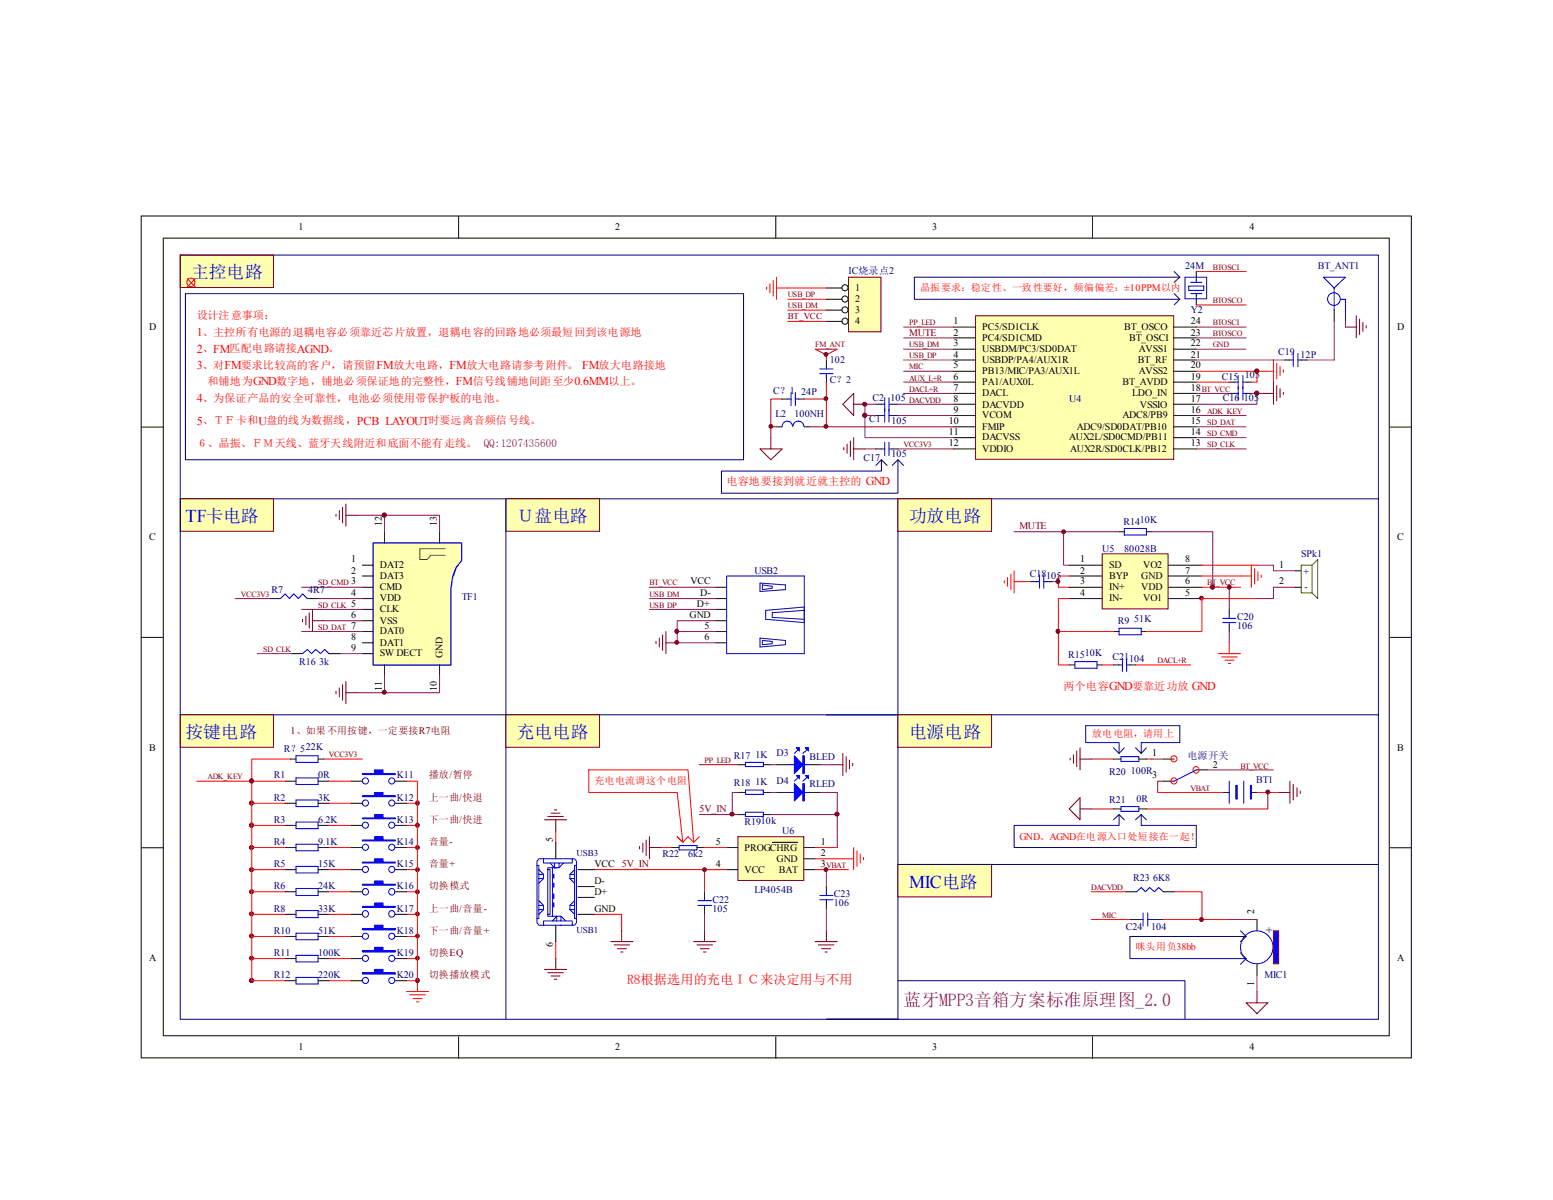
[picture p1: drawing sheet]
<svg xmlns="http://www.w3.org/2000/svg" width="279mm" height="216mm" viewBox="0 0 279 216" stroke-linecap="round" stroke-linejoin="round" font-family="sans-serif">
<g fill="none" stroke="#000" stroke-width=".18">
<path d="M25.4 38.9h228.5v151.4h-228.5zM82.5 38.9v4M139.6 38.9v4M196.6 38.9v4M29.4 42.8h220.5v143.6h-220.5zM25.4 76.8h4M250.1 76.8h3.9M25.4 114.7h4M250.1 114.7h3.9M132.8 137.6h1.3M137.3 137.6h1.4M25.4 152.5h4"/>
<path d="M132.8 142.6h1.3M137.3 142.6h1.4M250.1 152.5h3.9M82.5 186.5v4M139.6 186.5v4M196.6 186.5v4"/>
</g>
<path d="M32.4 45.9h215.6v43.8h-215.6z" fill="none" stroke="#11037f" stroke-width=".18"/>
<path d="M32.4 128.6h129.1v54.8h-129.1z" fill="none" stroke="#000080" stroke-width=".18"/>
<path d="M134.1 137.2h3.2v.7h-3.2zM134.1 142.2h3.2v.7h-3.2z" fill="none" stroke="#00f" stroke-width=".18"/>
<path d="M132.8 150.6h11.8v7.8h-11.8z" fill="#ffffb0"/>
<g fill="none" stroke="#800000" stroke-width=".18">
<path d="M115.1 152.3v.4M115.7 151.7v1.6M116.2 151.1v2.8M116.8 150.5v4M116.8 152.5h2.1M132.8 150.5h11.8v7.9h-11.8zM194.3 143.5v4l-1.9-2zM194.3 145.5h2M230.1 142.6h2M232.1 140.5v4M232.7 141.1v2.8M233.3 141.7v1.6"/>
<path d="M233.9 142.3v.4M124.8 169.4h4M125.4 170h2.8M126 170.7h1.6M126.6 171.3h.4M126.7 167.5v1.9"/>
</g>
<g fill="none" stroke="#000" stroke-width=".18">
<path d="M120.8 152.5h1.4M125.4 152.5h1.3M130.7 152.5h2.1M130.7 156.5h2.1M132.8 146.6h1.3M137.3 146.6h1.4M138.9 151.6h4.6M144.7 152.5h1.9M144.7 154.5h1.9M144.7 156.5h1.9M200.3 145.5h1.4M204.9 145.5h1.3"/>
<path d="M126.7 160.4v1.1M126.7 163.5v1"/>
</g>
<path d="M122.2 152.1h3.2v.8h-3.2zM134.1 146.1h3.2v.8h-3.2zM201.7 145.1h3.2v.9h-3.2zM125.6 162.9h2.4M125.6 162.1h2.4M126.7 161.5v.6M126.7 162.9v.6" fill="none" stroke="#00f" stroke-width=".18"/>
<path d="M126.7 152.5h4M130.7 156.5h-4v3.9M146.6 152.5h4M146.6 154.5h7M146.6 156.5h6.1M153.6 152.5v4M154.2 153.1v2.8M154.8 153.7v1.6M155.4 154.3v.4" fill="none" stroke="#f00" stroke-width=".18"/>
<path d="M148.7 128.6h99.3v54.8h-99.3h12.8" fill="none" stroke="#000080" stroke-width=".18"/>
<path d="M152.7 50h5.8v9.7h-5.8z" fill="#ffffb0"/>
<path d="M152.7 49.9h5.8v9.8h-5.8zM146.6 169.4h4M147.2 170h2.8M147.8 170.7h1.6M148.4 171.3h.4M148.7 167.5v1.9M226.1 178.4v2M224.2 180.4h3.9l-2 2z" fill="none" stroke="#800000" stroke-width=".18"/>
<g fill="none" stroke="#000" stroke-width=".18">
<path d="M148.7 51.8h2.8M148.7 53.8h2.8M148.7 55.8h2.8M148.7 57.8h2.8M139.7 137.6h2M145.6 137.6h2.1M139.7 142.6h2M145.6 142.6h2.1M148.7 159.5v.9M148.7 162.5v1M202.5 160.4h2M203.3 165.4h2"/>
<path d="M207.3 165.4h2M209.3 160.4h1.9"/>
<circle cx="152" cy="53.8" r=".55"/>
<circle cx="152" cy="51.8" r=".55"/>
<circle cx="152" cy="55.8" r=".55"/>
<circle cx="152" cy="57.8" r=".55"/>
</g>
<path d="M137.9 51.6v.5M138.5 51.1v1.6M139.1 50.5v2.8M139.7 51.8h9M139.7 49.9v3.9M141.7 53.8h7M141.7 55.8h7M141.7 57.8h7M196.3 165.4h7M196.3 160.4h6.2M209.3 165.4h11.8" fill="none" stroke="#f00" stroke-width=".18"/>
<g fill="none" stroke="#00f" stroke-width=".18">
<path d="M141.7 137.6h3.9M143.7 134.8l-.8 .8M143.7 139.8l-.8 .7M145.3 134.8l-.9 .8M145.3 139.8l-.9 .7M141.7 142.6h3.9M147.5 161.9h2.4M147.5 161.1h2.4M148.7 160.4v.7M148.7 161.9v.6M204.5 160.4l.8-.7 .8 .7 .7-.7 .9 .7 .7-.7 .9 .7M205.3 165.4h.4"/>
<path d="M205.7 164.3v2.3M206.5 164.3v2.3M206.5 165.4h.8"/>
</g>
<path d="M138.7 137.6h1M138.7 142.6h1M147.7 142.6h2.9M148.7 156.5v3M126.7 164.5v3M148.7 163.5v4" fill="none" stroke="#800080" stroke-width=".18"/>
<g fill="#00f" stroke="#00f" stroke-width=".18">
<path d="M142.9 136l1.5 1.6-1.5 1.6z"/>
<path d="M144.9 134.5h.6v.6z"/>
<path d="M143.3 134.5h.5v.6z"/>
<path d="M142.9 141l1.5 1.6-1.5 1.5z"/>
<path d="M144.9 139.5h.6v.6z"/>
<path d="M143.3 139.5h.5v.6z"/>
<path d="M144.4 136h.3v3.2h-.3z" fill-rule="evenodd"/>
<path d="M144.4 141h.3v3.1h-.3z" fill-rule="evenodd"/>
</g>
<path d="M125.8 137.6h7" fill="none" stroke="#bf0000" stroke-width=".18"/>
<path d="M175.6 56.9h35.6v25.7h-35.6z" fill="#ffffb0"/>
<g fill="none" stroke="#800000" stroke-width=".18">
<path d="M175.5 56.8h35.7v25.8h-35.7zM152.4 79.9v1.6M153 79.3v2.8M153.6 70.8v4l-2-2.1zM153.6 78.7v4M153.6 72.7h2M227.2 70.8h1.9M229.1 68.7v4M229.7 69.3v2.8M230.3 69.9v1.6M230.9 70.6v.4M151.8 80.5v.4"/>
<path d="M153.6 80.8h2M149.6 137.6h2M151.6 135.6v3.9M152.2 136.1v2.8M152.8 136.7v1.6M153.4 137.3v.5"/>
</g>
<g fill="none" stroke="#000" stroke-width=".18">
<path d="M171.5 58.8h4M211.2 58.8h4M157.6 72.7h1M157.6 74.8h1M160.5 72.7h1M160.5 74.8h1M171.5 60.8h4M171.5 62.8h4M171.5 64.8h4M171.5 66.8h4M171.5 68.7h4M171.5 70.8h4"/>
<path d="M171.5 72.7h4M171.5 74.8h4M171.5 76.8h4M171.5 78.7h4M211.2 60.8h4M211.2 62.8h4M211.2 64.8h4M211.2 66.8h4M211.2 68.7h4M211.2 70.8h4M211.2 72.7h4M211.2 74.8h4"/>
<path d="M211.2 76.8h4M211.2 78.7h4M221.1 68.7h1.1M221.1 70.8h1.1M224.2 68.7h.9M224.2 70.8h.9M231.1 64.8h1M234.1 64.8h1M157.6 80.8h1M160.5 80.8h1M171.5 80.8h4M211.2 80.8h4"/>
</g>
<g fill="none" stroke="#00f" stroke-width=".18">
<path d="M158.6 72.7h.6M158.6 74.8h.6M159.2 71.5v4.4M159.2 79.6v2.4M159.9 72.7h.6M159.9 71.5v4.4M159.9 79.6v2.4M159.9 74.8h.6M222.2 68.7h.6M222.2 70.8h.6M222.8 67.6v4.4M223.6 68.7h.6"/>
<path d="M223.6 67.6v4.4M223.6 70.8h.6M232.1 64.8h.6M232.7 63.6v2.4M233.5 64.8h.6M233.5 63.6v2.4M158.6 80.8h.6M159.9 80.8h.6"/>
</g>
<path d="M227.2 66.8h1.9M229.1 64.8v3.9M229.7 65.4v2.8M230.3 66v1.6M230.9 66.5v.5" fill="none" stroke="#f00" stroke-width=".18"/>
<path d="M215.2 76.8h9M147.7 137.6h1.9" fill="none" stroke="#800080" stroke-width=".18"/>
<path d="M198.4 99.7h11.7v9.9h-11.7z" fill="#ffffb0"/>
<g fill="none" stroke="#800000" stroke-width=".18">
<path d="M242.1 58.8h1.9M244 56.8v4M244.6 57.4v2.8M245.2 58v1.6M245.8 58.6v.4M198.3 99.7h11.8v9.9h-11.8zM118 115.4v.4M118.6 114.8v1.6M119.2 114.2v2.8M119.8 113.6v4M119.8 115.7h2M192.5 136.4v.3"/>
<path d="M193.1 135.8v1.5M193.7 135.1v2.8M194.3 134.5v4M194.3 136.6h2"/>
</g>
<g fill="none" stroke="#000" stroke-width=".18">
<path d="M215.2 48.9v1.6M215.2 53.3v1.6M240 55.8v2M242.1 55.8v2M201.3 95.7h1M206.2 95.7h1.1M128.8 105.7h1.9M128.8 107.7h1.9M128.8 113.6h1.9M128.8 109.6h1.9M128.8 111.7h1.9M128.8 115.7h1.9"/>
<path d="M185.4 104.6h1M188.4 104.6h1M192.4 101.7h5.9M192.4 103.6h5.9M192.4 105.7h5.9M192.4 107.7h5.9M192.4 119.6h1M197.4 119.6h.9M200.3 119.6h1M200.3 113.6h1M203.3 119.6h1M205.3 113.6h.9"/>
<path d="M210.2 101.7h6M210.2 103.6h6M210.2 105.7h6M210.2 107.7h6M221.1 109.6v1.1M221.1 112.6v1M233.1 105.7h1M233.1 102.7h1M200.3 136.6h1.4M204.9 136.6h1.3M209.3 136.6h1.9M215.2 138.5h2"/>
<path d="M209.3 140.5h1.9M226.1 165.4v2.1M226.1 173.5v1.9"/>
</g>
<g fill="none" stroke="#f00" stroke-width=".18">
<path d="M215.2 66.8h12M215.2 68.7h5.9M226.1 66.8v1.9h-1M180.7 104.5v.4M181.3 103.9v1.6M181.9 103.3v2.8M182.5 102.7v4M182.5 104.6h1.9M190.4 113.6v6h2M190.4 113.6h9.9M192.4 103.6h-2v2.1h2M192.4 107.7h-2v5.9"/>
<path d="M198.3 119.6h2M204.3 119.6h9.9M216.2 105.7h7M216.2 103.6h8.9M216.2 101.7h9.9M219.2 117.6h4M219.8 118.2h2.8M220.4 118.8h1.6M221 119.4h.4M221.1 115.7v1.9M225.1 101.7v4M225.7 102.3v2.8"/>
<path d="M226.1 107.7h-9.9v5.9h-10M226.3 102.9v1.6M226.9 103.5v.4"/>
<circle cx="211.2" cy="136.5" r=".55"/>
<circle cx="215.2" cy="138.5" r=".57"/>
<circle cx="211.2" cy="140.5" r=".55"/>
</g>
<g fill="none" stroke="#00f" stroke-width=".18">
<path d="M213.9 51.5h2.7v.7h-2.7zM214.2 50.8h2M214.2 52.8h2M215.2 50.5v.3M215.2 52.8v.5M240 51.8l2.1-1.9h-4l1.9 1.9v4M241.2 53.8h.9v2M202.3 95.1h3.9v1.2h-3.9zM186.4 104.6h.6M187 103.5v2.3M187.8 104.6h.6M187.8 103.5v2.3"/>
<path d="M193.4 119h4v1.2h-4zM201.3 113h4v1.2h-4zM201.3 119.6h.6M201.9 118.4v2.4M202.7 119.6h.6M202.7 118.4v2.4M220 111.3h2.3M220 112h2.3M221.1 110.7v.6M221.1 112v.6M201.7 136.1h3.2v.9h-3.2zM215.2 138.5l-4 2"/>
<circle cx="240" cy="53.8" r="1.14"/>
<circle cx="226.1" cy="170.4" r="2.94"/>
</g>
<circle cx="216.2" cy="107.6" r=".34" fill="#800000" stroke="#800000" stroke-width=".18"/>
<g fill="none" stroke="#800080" stroke-width=".18">
<path d="M162.6 58.8h8.9M215.2 58.8h9M240 57.8v7h-4.9M242.1 57.8v1M155.6 74.8v3.9h15.9M155.6 74.8h2M157.6 72.7h-2v2.1M161.5 74.8h10M161.5 72.7h10M162.6 62.8h8.9M162.6 64.8h8.9M162.6 66.8h8.9"/>
<path d="M162.6 70.8h8.9M162.6 60.8h8.9M162.6 68.7h8.9M215.2 78.7h9M215.2 74.8h9M215.2 62.8h9M215.2 64.8h15.9M215.2 70.8h5.9M215.2 60.8h9M225.1 70.8h2.1M226.1 70.8v1.9h-10.9M155.6 80.8h2"/>
<path d="M161.5 80.8h10M201.3 95.7h-10v6h1.1M207.3 95.7h10.9v10M215.2 80.8h9M116.8 105.7h12M116.8 107.7h12M116.8 109.6h12M121.8 113.6h7M128.8 111.7h-7v4h7M184.4 104.6h1M189.4 104.6h1M221.1 105.7v3.9"/>
<path d="M221.1 113.6v2.1M226.1 101.7h3v1h4M233.1 105.7h-4v2h-3M207.3 136.6h2M217.2 138.5h11.9M150.6 142.6v5.9"/>
</g>
<path d="M213.2 49.9h3.9v3.9h-3.9zM130.7 103.6h14v14h-14zM136.7 104.9l4.6 .3v.9l-4.6 .3zM136.7 114.8l4.6 .4v.8l-4.6 .4zM137.2 105.2l1.7 .3v.3l-1.7 .3zM137.2 115.2l1.7 .2v.4l-1.7 .2zM144.7 109.8l-5.8 .4v.9l5.8 .3M144.7 109.2l-6.9 .6v1.6l6.9 .6" fill="none" stroke="#0000bf" stroke-width=".18"/>
<path d="M234.1 101.7h2v5h-2zM236.1 101.7l1-1v7l-1-1" fill="none" stroke="#00bf00" stroke-width=".18"/>
<path d="M229.2 167.6h.8v5.8h-.8z" fill="#00f"/>
<path d="M229.1 167.5h.9v5.9h-.9z" fill="none" stroke="#800000" stroke-width=".18"/>
<path d="M221.1 165.4h5M226.1 175.4v3" fill="none" stroke="#800080" stroke-width=".18"/>
<path d="M83.1 100.7v-3h-16v21.9h14v-14.1M83.1 100.8l-.5 .5-.1 .4a1.23 1.23 0 0 0-.6 1.2l-.2 .1v.5l-.3 .1v.5h-.1v1.1l-.2 .3v-.6" fill="none" stroke="#00f" stroke-width=".18"/>
<path d="M67.1 97.7h16v3.1l-1.1 1.3-.6 1.5-.3 2.2v13.8h-14z" fill-rule="evenodd" fill="#ffffb0" stroke="#00f" stroke-width=".18"/>
<g fill="none" stroke="#000" stroke-width=".18">
<path d="M69.2 95.7v2M79.1 95.7v2M48.5 107.7h2M52.5 117.6h1.9M55.3 107.7h1.9M59.2 117.6h2M65.2 117.6h1.9M65.2 101.7h1.9M65.2 103.6h1.9M65.2 105.7h1.9M65.2 107.7h1.9M65.2 109.6h1.9"/>
<path d="M65.2 111.7h1.9M65.2 113.6h1.9M65.2 115.7h1.9M69.2 119.6v2M79.1 119.6v2M52.2 136.6h1.1M57.2 136.6h1.1M51.3 140.5h2M51.3 144.5h2M51.3 148.5h2M51.3 152.5h2M51.3 156.5h2"/>
<path d="M57.2 140.5h2M57.2 144.5h2M57.2 148.5h2M57.2 152.5h2M57.2 156.5h2M63.2 140.5h2M63.2 144.5h2M63.2 148.5h2M63.2 152.5h2M63.2 156.5h2M71.1 140.5h2.1M71.1 144.5h2.1"/>
<path d="M71.1 148.5h2.1M71.1 152.5h2.1M71.1 156.5h2.1M51.3 160.4h2M51.3 164.5h2M51.3 168.5h2M51.3 172.5h2M51.3 176.4h2M57.2 160.4h2M57.2 164.5h2M57.2 168.5h2M57.2 172.5h2"/>
<path d="M57.2 176.4h2M63.2 160.4h2M63.2 164.5h2M63.2 168.5h2M63.2 172.5h2M63.2 176.4h2M71.1 160.4h2.1M71.1 164.5h2.1M71.1 168.5h2.1M71.1 172.5h2.1M71.1 176.4h2.1"/>
</g>
<path d="M80.1 98.7h-4.6v2h1.4l.6-.8h2.6" fill="none" stroke="#00bf00" stroke-width=".18"/>
<g fill="none" stroke="#800080" stroke-width=".18">
<path d="M64.2 92.7h14.9v3M69.2 92.7v3M182.5 95.7h8.8M42.3 107.7h6.2M46.3 117.6h6.2M54.3 105.7h10.9M54.3 109.6h10.9M54.3 113.6h10.9M57.2 107.7h8M58.3 111.7h6.9M61.2 117.6h4M69.2 121.6v3"/>
<path d="M79.1 121.6v3h-14.9M125.8 146.6h7M132.8 142.6h-1.1v4M138.7 146.6h11.9M150.6 148.5v4"/>
</g>
<g fill="none" stroke="#800000" stroke-width=".18">
<path d="M60.5 92.5v.4M61 91.9v1.6M61.6 91.3v2.8M62.2 90.7v4M62.2 92.7h2M54.4 111.4v.4M55 110.8v1.6M55.6 110.2v2.8M56.2 109.6v4M56.2 111.7h2.1M60.5 124.4v.4M61 123.8v1.6"/>
<path d="M61.6 123.2v2.8M62.2 122.6v4M62.2 124.6h2"/>
</g>
<g fill="none" stroke="#00f" stroke-width=".18">
<path d="M50.5 107.7l.8-.9 .8 .9 .7-.9 .9 .9 .7-.9 .9 .9M54.4 117.6l.9-.8 .7 .8 .8-.8 .9 .8 .7-.8 .8 .8M53.3 136h3.9v1.2h-3.9zM53.3 140h3.9v1.1h-3.9zM53.3 143.9h3.9v1.2h-3.9zM53.3 147.9h3.9v1.2h-3.9zM53.3 151.9h3.9v1.2h-3.9zM53.3 155.9h3.9v1.2h-3.9zM53.3 159.9h3.9v1.2h-3.9zM53.3 163.8h3.9v1.3h-3.9zM53.3 167.9h3.9v1.2h-3.9zM53.3 171.9h3.9v1.2h-3.9z"/>
<path d="M53.3 175.9h3.9v1.1h-3.9z"/>
<circle cx="65.7" cy="144.5" r=".55"/>
<circle cx="65.7" cy="140.5" r=".55"/>
<circle cx="65.7" cy="152.4" r=".55"/>
<circle cx="65.7" cy="148.5" r=".55"/>
<circle cx="65.7" cy="156.4" r=".55"/>
<circle cx="70.5" cy="144.5" r=".55"/>
<circle cx="70.5" cy="140.5" r=".55"/>
<circle cx="70.5" cy="152.4" r=".55"/>
<circle cx="70.5" cy="156.4" r=".55"/>
<circle cx="70.5" cy="148.5" r=".55"/>
<circle cx="65.7" cy="164.4" r=".57"/>
<circle cx="65.7" cy="160.4" r=".57"/>
<circle cx="65.7" cy="176.4" r=".55"/>
<circle cx="65.7" cy="168.4" r=".55"/>
<circle cx="65.7" cy="172.4" r=".55"/>
<circle cx="70.5" cy="160.4" r=".57"/>
<circle cx="70.5" cy="164.4" r=".57"/>
<circle cx="70.5" cy="172.4" r=".55"/>
<circle cx="70.5" cy="168.4" r=".55"/>
<circle cx="70.5" cy="176.4" r=".55"/>
</g>
<g fill="none" stroke="#f00" stroke-width=".18">
<path d="M52.2 136.6h-6.9v39.8h6M58.3 136.6h6.9M105.9 138.5h17.9l1 13.1-1-1.1-.9 1.1-1.1-1.1 1.1 1.1-1.1-9h-15.9zM35.4 140.5h15.9M45.3 144.5h6M45.3 148.5h6M45.3 152.5h6M45.3 156.5h6M59.2 144.5h4M59.2 148.5h4M59.2 152.5h4M59.2 156.5h4"/>
<path d="M59.2 140.5h4M73.2 140.5h1.9v32M73.2 144.5h1.9M73.2 148.5h1.9M73.2 152.5h1.9M73.2 156.5h1.9M125.8 150.5l-1 1.1M45.3 160.4h6M45.3 164.5h6M45.3 168.5h6M45.3 172.5h6M59.2 160.4h4"/>
<path d="M59.2 164.5h4M59.2 168.5h4M59.2 172.5h4M59.2 176.4h4M73.2 178.4h3.9M73.2 160.4h1.9M73.2 164.5h1.9M73.2 168.5h1.9M73.2 172.5h1.9M73.2 176.4h1.9M73.7 179h2.8M74.3 179.7h1.6"/>
<path d="M75.1 172.5v5.9M74.9 180.3h.5"/>
</g>
<g fill="#00f" stroke="#00f" stroke-width=".18">
<path d="M65.2 139.2h2.2v-.7h1.5v.7h2.2v.2h-5.9z" fill-rule="evenodd"/>
<path d="M65.2 143.2h2.2v-.6h1.5v.6h2.2v.1h-5.9z" fill-rule="evenodd"/>
<path d="M65.2 147.2h2.2v-.6h1.5v.6h2.2v.1h-5.9z" fill-rule="evenodd"/>
<path d="M65.2 151.1h2.2v-.6h1.5v.6h2.2v.2h-5.9z" fill-rule="evenodd"/>
<path d="M65.2 155.1h2.2v-.6h1.5v.6h2.2v.2h-5.9z" fill-rule="evenodd"/>
<path d="M65.2 159.1h2.2v-.6h1.5v.6h2.2v.2h-5.9z" fill-rule="evenodd"/>
<path d="M65.2 163.1h2.2v-.6h1.5v.6h2.2v.1h-5.9z" fill-rule="evenodd"/>
<path d="M65.2 167h2.2v-.5h1.5v.5h2.2v.3h-5.9z" fill-rule="evenodd"/>
<path d="M65.2 171h2.2v-.6h1.5v.6h2.2v.3h-5.9z" fill-rule="evenodd"/>
<path d="M65.2 175h2.2v-.6h1.5v.6h2.2v.3h-5.9z" fill-rule="evenodd"/>
</g>
<g fill="#800000" stroke="#800000" stroke-width=".18">
<circle cx="45.3" cy="144.5" r=".38"/>
<circle cx="45.3" cy="148.5" r=".38"/>
<circle cx="45.3" cy="152.5" r=".36"/>
<circle cx="45.3" cy="156.5" r=".36"/>
<circle cx="45.3" cy="160.4" r=".36"/>
<circle cx="45.3" cy="164.4" r=".36"/>
<circle cx="45.3" cy="168.4" r=".36"/>
<circle cx="45.3" cy="172.4" r=".36"/>
<circle cx="75.1" cy="144.5" r=".36"/>
<circle cx="75.1" cy="148.5" r=".36"/>
<circle cx="75.1" cy="152.5" r=".34"/>
<circle cx="75.1" cy="156.5" r=".34"/>
<circle cx="75.1" cy="160.4" r=".34"/>
<circle cx="75.1" cy="164.4" r=".34"/>
<circle cx="75.1" cy="168.4" r=".34"/>
<circle cx="75.1" cy="172.4" r=".34"/>
<circle cx="45.3" cy="176.4" r=".38"/>
<circle cx="75.1" cy="176.4" r=".36"/>
</g>
<path d="M32.5 128.7h16.7v5.8h-16.7z" fill="#ffffb0"/>
<path d="M32.4 128.6h16.8v5.9h-16.8z" fill="none" stroke="#800000" stroke-width=".18"/>
<path d="M91 128.6v54.8" fill="none" stroke="#000080" stroke-width=".18"/>
<path d="M32.5 89.8h16.7v5.8h-16.7z" fill="#ffffb0"/>
<path d="M32.4 89.7h16.8v5.9h-16.8z" fill="none" stroke="#800000" stroke-width=".18"/>
<path d="M91.1 89.8h16.8v5.8h-16.8z" fill="#ffffb0"/>
<path d="M91 89.7h16.9v5.9h-16.9z" fill="none" stroke="#800000" stroke-width=".18"/>
<circle cx="45.3" cy="140.5" r=".38" fill="#800000" stroke="#800000" stroke-width=".18"/>
<path d="M91.1 128.7h16.8v5.8h-16.8z" fill="#ffffb0"/>
<path d="M91 128.6h16.9v5.9h-16.9z" fill="none" stroke="#800000" stroke-width=".18"/>
<path d="M196.3 136.6h4M206.2 136.6h1.1M196.3 145.5h4M206.2 145.5h21.9M209.3 140.5h-1v2.1h11.9" fill="none" stroke="#bf0000" stroke-width=".18"/>
<path d="M161.6 128.7h16.8v5.8h-16.8z" fill="#ffffb0"/>
<path d="M161.5 128.6h16.9v5.9h-16.9z" fill="none" stroke="#800000" stroke-width=".18"/>
<g fill="#800000" stroke="#800000" stroke-width=".18">
<circle cx="155.6" cy="72.7" r=".36"/>
<circle cx="155.6" cy="74.7" r=".38"/>
<circle cx="226.1" cy="66.8" r=".38"/>
<circle cx="226.1" cy="70.7" r=".38"/>
</g>
<path d="M211.2 48.9l1.1 1M212.3 49.9h-47.8v3.9h47.8l-1.1-1M212.3 53.8l-1.1 1.1M212.3 49.9l-1.1 .9M157.6 83.7l1-1v2.1h-28.8v3.9h31.7v-6l-1 1M158.6 82.7l1 1M161.5 82.7l1.1 1" fill="none" stroke="#000080" stroke-width=".18"/>
<path d="M215.2 48.9h9M215.2 54.9h9" fill="none" stroke="#bf0000" stroke-width=".18"/>
<path d="M32.5 46h16.7v5.7h-16.7z" fill="#ffffb0"/>
<path d="M32.4 45.9h16.8v5.8h-16.8z" fill="none" stroke="#800000" stroke-width=".18"/>
<path d="M33.4 52.8h100.4v29.9h-100.4zM248 89.7v38.9M223.2 167.5l1 1h-20.9v4h20.9l-1 1M223.2 171.4l1 1.1M224.2 168.5l-1 .9" fill="none" stroke="#000080" stroke-width=".18"/>
<path d="M211.2 160.4h5v5" fill="none" stroke="#bf0000" stroke-width=".18"/>
<path d="M161.6 155.6h16.8v5.8h-16.8z" fill="#ffffb0"/>
<path d="M161.5 155.5h16.9v5.9h-16.9z" fill="none" stroke="#800000" stroke-width=".18"/>
<path d="M161.5 89.7v38.9" fill="none" stroke="#000080" stroke-width=".18"/>
<path d="M161.6 89.8h16.8v5.8h-16.8z" fill="#ffffb0"/>
<path d="M161.5 89.7h16.9v5.9h-16.9z" fill="none" stroke="#800000" stroke-width=".18"/>
<g fill="#800000" stroke="#800000" stroke-width=".18">
<circle cx="69.1" cy="92.7" r=".38"/>
<circle cx="69.2" cy="124.5" r=".36"/>
</g>
<path d="M32.4 89.7v38.9M91 89.7v38.9" fill="none" stroke="#000080" stroke-width=".18"/>
<g fill="none" stroke="#00f" stroke-width=".18">
<path d="M96.6 155.7h.3v9.6h-.3M96.9 154.5h6.5l.3 .4v11.1l-.3 .5h-6.5l-.3-.5v-11.1zM96.9 157.3h.9M96.9 158.1h.9M96.9 156.5l.9 .8M97.8 157.3v.8l-.9 .8M97.8 154.5v.8h5.2v-.8M98.6 156.5h.4v8h-.4zM99 155.3l.7 .8M99.4 156.1v8.7M99.7 155.3v.8M100.2 156.1h-1.6v.4"/>
<path d="M100.6 155.3v.8M101.3 155.3l-.7 .8h-.9M102.5 157.3h.9M102.5 158.1h.9M102.5 158.1l.9 .8M103.4 156.5l-.9 .8v.8M103.7 155.7h-.3v9.6h.3M96.9 162.9h.9M96.9 163.7h.9M96.9 162.1l.9 .8M97.8 162.9v.8l-.9 .8M97.8 166.5v-.8h5.2v.8"/>
<path d="M98.6 164.5v.3h1.6v.9M100.9 164.8h-.7l-.8 .9M100.9 164.8v.9M100.9 164.8l.9 .9M102.5 162.9h.9M102.5 163.7h.9M102.5 163.7l.9 .8M103.4 162.1l-.9 .8v.8"/>
</g>
<path d="M99.5 162.6h.2v.6h-.2z" fill="#00f"/>
<path d="M99.4 162.5h.3v.7h-.3z" fill="none" stroke="#00f" stroke-width=".18"/>
<path d="M99.5 161h.2v.6h-.2z" fill="#00f"/>
<path d="M99.4 160.9h.3v.7h-.3z" fill="none" stroke="#00f" stroke-width=".18"/>
<path d="M99.5 159h.2v.6h-.2z" fill="#00f"/>
<path d="M99.4 158.9h.3v.7h-.3z" fill="none" stroke="#00f" stroke-width=".18"/>
<path d="M99.5 157.4h.2v.6h-.2z" fill="#00f"/>
<g fill="none" stroke="#00f" stroke-width=".18">
<path d="M140.7 76.7a.93 .93 0 0 1 .9-.9 .93 .93 0 0 1 1 .9M141.7 71.8h.6M142.3 70.6v2.4M142.7 76.7a.97 .97 0 0 1 .9-.9 .97 .97 0 0 1 1 .9M143.1 71.8h.6M143.1 70.6v2.4M147.5 66.4h2.4M147.5 67.2h2.4M148.7 65.8v.6M148.7 67.2v.6M99.4 157.3h.3v.7h-.3zM221.1 140.5v4"/>
<path d="M223.8 140.5v4"/>
</g>
<g fill="none" stroke="#000" stroke-width=".18">
<path d="M139.7 76.8h1M140.7 71.8h1M143.7 71.8h1M144.7 76.8h.9M148.7 64.8v1M148.7 67.8v.9M100 151.6v2.9M104 156.5h2.9M104 159.5h2.9M220.2 142.6h.9M225.1 142.6h1M100 166.5v2.9"/>
<path d="M104 161.5h2.9M104 164.5h2.9"/>
</g>
<g fill="none" stroke="#bf0000" stroke-width=".18">
<path d="M138.7 76.8h1M140.7 71.8h-2v6.9M144.7 71.8h4M145.6 76.8h3.1M148.7 68.7v8.1h22.8M148.7 63.8l1.9-1h-4l2.1 1v1M100 149.5v2.1M106.9 156.5h19.8M118.9 152.5h1.9M226.1 142.6h4M228.1 142.6v2.9M100 169.4v3.1"/>
<path d="M106.9 164.5h4.9v3"/>
</g>
<g fill="none" stroke="#800000" stroke-width=".18">
<path d="M138.7 78.7v2.1M136.7 80.8h4l-2 1.9zM98 147.5h3.9M98.6 146.9h2.7M99.1 146.3h1.7M99.7 145.7h.5M100 147.5v2M98 174.4h3.9M98.6 175h2.7M99.1 175.6h1.7M99.7 176.2h.5M100 172.5v1.9"/>
<path d="M109.9 169.4h4M110.5 170h2.8M111.1 170.7h1.6M111.7 171.3h.4M111.8 167.5v1.9"/>
</g>
<path d="M200.3 134.5l1 1.1v-2h-6v-3h17v3h-7v2l-1-1.1M202.3 134.5l-1 1.1M206.2 134.5l-.9 1.1M161.5 155.5h86.5M201.3 146.6l1 .9M205.3 146.6v1.9h9.9v4h-32.7v-4h18.8v-1.9l-1 .9M205.3 146.6l-1 .9M205.3 146.6l.9 .9M161.5 176.4h51.7v7" fill="none" stroke="#000080" stroke-width=".18"/>
<g fill="#800000" stroke="#800000" stroke-width=".18">
<circle cx="216.2" cy="165.4" r=".34"/>
<circle cx="190.3" cy="113.6" r=".36"/>
<circle cx="221.1" cy="105.6" r=".36"/>
<circle cx="190.3" cy="104.6" r=".36"/>
<circle cx="218.1" cy="105.6" r=".38"/>
<circle cx="191.3" cy="95.7" r=".34"/>
<circle cx="121.8" cy="115.6" r=".34"/>
<circle cx="121.7" cy="113.6" r=".36"/>
<circle cx="148.6" cy="156.5" r=".34"/>
<circle cx="150.6" cy="146.5" r=".36"/>
<circle cx="131.7" cy="146.5" r=".36"/>
<circle cx="126.7" cy="156.5" r=".34"/>
<circle cx="148.6" cy="71.7" r=".34"/>
<circle cx="148.6" cy="76.7" r=".34"/>
<circle cx="138.7" cy="76.7" r=".34"/>
<circle cx="148.6" cy="63.8" r=".34"/>
<circle cx="228.1" cy="142.5" r=".34"/>
</g>
<g fill="#00f" stroke="#00f" stroke-width=".18">
<path d="M222.3 141.3h.3v2.5h-.3z" fill-rule="evenodd"/>
<path d="M225 141.3h.1v2.5h-.1z" fill-rule="evenodd"/>
</g>
<g fill="none" stroke="#f00" stroke-width=".18">
<path d="M33.7 50.1l1.5 1.6M35.2 50.1l-1.5 1.6"/>
<circle cx="34.3" cy="50.8" r=".74"/>
</g>
<g font-size="3.2" fill="#00f">
<text x="34.4" y="50">主控电路</text>
<text x="33.4" y="93.9">TF卡电路</text>
<text x="93" y="93.9">Ｕ盘电路</text>
<text x="163.6" y="93.9">功放电路</text>
<text x="33.4" y="132.8">按键电路</text>
<text x="93" y="132.8">充电电路</text>
<text x="163.6" y="132.8">电源电路</text>
<text x="163.6" y="159.7">MIC电路</text>
</g>
<text font-size="3.2" fill="#800080" x="162.6" y="180.9">蓝牙MPP3音箱方案标准原理图_2.0</text>
<text font-size="2.4" fill="#f00" x="112.9" y="177">R8根据选用的充电ＩＣ来决定用与不用</text>
<g font-size="2.2" fill="#f00">
<text x="35.4" y="60.4">1、主控所有电源的退耦电容必须靠近芯片放置，退耦电容的回路地必须最短回到该电源地</text>
<text x="35.4" y="63.4">2、FM匹配电路请接AGND。</text>
<text x="35.4" y="66.4">3、对FM要求比较高的客户，请预留FM放大电路，FM放大电路请参考附件。 FM放大电路接地</text>
<text x="35.4" y="72.4">4、为保证产品的安全可靠性，电池必须使用带保护板的电池。</text>
<text x="35.4" y="76.4">5、ＴＦ卡和U盘的线为数据线，PCB LAYOUT时要远离音频信号线。</text>
</g>
<text font-size="2.2" fill="#000080" x="227.7" y="168.1">+</text>
<g font-size="2" fill="#f00">
<text x="35.4" y="57.4">设计注意事项：</text>
<text x="37.3" y="69.3">和铺地为GND数字地，铺地必须保证地的完整性，FM信号线铺地间距至少0.6MM以上。</text>
<text x="35.4" y="80.3">６、晶振、ＦＭ天线、蓝牙天线附近和底面不能有走线。 QQ:1207435600</text>
<text x="130.7" y="87.3">电容地要接到就近就主控的 GND</text>
<text x="191.3" y="124.2">两个电容GND要靠近功放 GND</text>
</g>
<g font-size="1.8">
<text x="53.7" y="41.4">1</text>
<text x="110.7" y="41.4">2</text>
<text x="167.7" y="41.4">3</text>
<text x="224.8" y="41.4">4</text>
<text x="153.8" y="52.3">1</text>
<text x="26.8" y="59.3">D</text>
<text x="153.8" y="54.3">2</text>
<text x="153.8" y="56.4">3</text>
<text x="153.8" y="58.3">4</text>
<text x="171.5" y="58.3">1</text>
<text x="176.7" y="59.3">PC5/SD1CLK</text>
<text x="202.3" y="59.3">BT_OSCO</text>
<text x="214.2" y="58.3">24</text>
<text x="251.4" y="59.3">D</text>
<text x="171.5" y="60.4">2</text>
<text x="171.5" y="62.3">3</text>
<text x="171.5" y="64.3">4</text>
<text x="176.7" y="61.3">PC4/SD1CMD</text>
<text x="176.7" y="63.3">USBDM/PC3/SD0DAT</text>
<text x="176.7" y="65.4">USBDP/PA4/AUX1R</text>
<text x="203.1" y="61.3">BT_OSCI</text>
<text x="204.7" y="65.4">BT_RF</text>
<text x="204.9" y="63.3">AVSS1</text>
<text x="214.2" y="64.3">21</text>
<text x="214.2" y="60.4">23</text>
<text x="214.2" y="62.3">22</text>
<text x="171.5" y="66.3">5</text>
<text x="171.5" y="68.3">6</text>
<text x="171.5" y="70.3">7</text>
<text x="176.7" y="67.3">PB13/MIC/PA3/AUX1L</text>
<text x="176.7" y="69.3">PA1/AUX0L</text>
<text x="176.7" y="71.3">DACL</text>
<text x="201.9" y="69.3">BT_AVDD</text>
<text x="203.7" y="71.3">LDO_IN</text>
<text x="204.9" y="67.3">AVSS2</text>
<text x="214.2" y="68.3">19</text>
<text x="214.2" y="70.3">18</text>
<text x="214.2" y="66.3">20</text>
<text x="170.7" y="76.3">10</text>
<text x="171.5" y="72.3">8</text>
<text x="171.5" y="74.2">9</text>
<text x="176.7" y="73.3">DACVDD</text>
<text x="176.7" y="75.3">VCOM</text>
<text x="176.7" y="77.3">FMIP</text>
<text x="193.7" y="77.3">ADC9/SD0DAT/PB10</text>
<text x="201.9" y="75.3">ADC8/PB9</text>
<text x="205.1" y="73.3">VSSIO</text>
<text x="214.2" y="76.3">15</text>
<text x="214.2" y="74.2">16</text>
<text x="214.2" y="72.3">17</text>
<text x="170.7" y="78.3">11</text>
<text x="170.7" y="80.3">12</text>
<text x="176.7" y="79.2">DACVSS</text>
<text x="176.7" y="81.3">VDDIO</text>
<text x="192.4" y="79.2">AUX2L/SD0CMD/PB11</text>
<text x="192.5" y="81.3">AUX2R/SD0CLK/PB12</text>
<text x="214.2" y="80.3">13</text>
<text x="214.2" y="78.3">14</text>
<text x="68.7" y="94.7" transform="rotate(-90 68.7 94.7)">12</text>
<text x="78.6" y="94.7" transform="rotate(-90 78.6 94.7)">13</text>
<text x="26.8" y="97.2">C</text>
<text x="63.2" y="101.2">1</text>
<text x="194.3" y="101.2">1</text>
<text x="213.2" y="101.2">8</text>
<text x="251.4" y="97.2">C</text>
<text x="63.2" y="103.2">2</text>
<text x="63.2" y="105.2">3</text>
<text x="63.2" y="107.2">4</text>
<text x="68.3" y="102.2">DAT2</text>
<text x="68.3" y="104.2">DAT3</text>
<text x="68.3" y="106.2">CMD</text>
<text x="124.2" y="105.2">VCC</text>
<text x="126" y="107.2">D-</text>
<text x="194.3" y="103.2">2</text>
<text x="194.3" y="105.2">3</text>
<text x="194.3" y="107.2">4</text>
<text x="199.6" y="102.2">SD</text>
<text x="199.6" y="104.2">BYP</text>
<text x="199.6" y="106.2">IN+</text>
<text x="205.3" y="106.2">VDD</text>
<text x="205.3" y="104.2">GND</text>
<text x="205.7" y="102.2">VO2</text>
<text x="213.2" y="107.2">5</text>
<text x="213.2" y="105.2">6</text>
<text x="213.2" y="103.2">7</text>
<text x="230.1" y="102.2">1</text>
<text x="230.1" y="105.2">2</text>
<text x="63.2" y="109.2">5</text>
<text x="63.2" y="111.2">6</text>
<text x="63.2" y="113.2">7</text>
<text x="68.3" y="108.2">VDD</text>
<text x="68.3" y="110.1">CLK</text>
<text x="68.3" y="112.2">VSS</text>
<text x="124" y="111.2">GND</text>
<text x="125.4" y="109.2">D+</text>
<text x="126.8" y="113.2">5</text>
<text x="199.6" y="108.2">IN-</text>
<text x="205.7" y="108.2">VO1</text>
<text x="63.2" y="117.2">9</text>
<text x="63.2" y="115.1">8</text>
<text x="68.3" y="118.1">SW DECT</text>
<text x="68.3" y="114.1">DAT0</text>
<text x="68.3" y="116.2">DAT1</text>
<text x="79.6" y="118.4" transform="rotate(-90 79.6 118.4)">GND</text>
<text x="126.8" y="115.1">6</text>
<text x="68.7" y="124.4" transform="rotate(-90 68.7 124.4)">11</text>
<text x="78.6" y="124.4" transform="rotate(-90 78.6 124.4)">10</text>
<text x="26.8" y="135.1">B</text>
<text x="207.3" y="136.1">1</text>
<text x="251.4" y="135.1">B</text>
<text x="207.3" y="140">3</text>
<text x="218.2" y="138.1">2</text>
<text x="99.5" y="151.6" transform="rotate(-90 99.5 151.6)">5</text>
<text x="128.8" y="152.1">5</text>
<text x="133.9" y="153.1">PROGCHRG</text>
<text x="139.7" y="155">GND</text>
<text x="147.7" y="154">2</text>
<text x="147.7" y="152.1">1</text>
<text x="106.9" y="156">VCC 5V_IN</text>
<text x="106.9" y="159">D-</text>
<text x="106.9" y="161">D+</text>
<text x="128.8" y="156">4</text>
<text x="133.9" y="157.1">VCC</text>
<text x="140.1" y="157.1">BAT</text>
<text x="147.7" y="156">3</text>
<text x="106.9" y="164">GND</text>
<text x="225.6" y="164.5" transform="rotate(-90 225.6 164.5)">2</text>
<text x="26.8" y="173">A</text>
<text x="99.5" y="170.4" transform="rotate(-90 99.5 170.4)">6</text>
<text x="251.4" y="173">A</text>
<text x="225.6" y="177.5" transform="rotate(-90 225.6 177.5)">1</text>
<text x="53.7" y="188.9">1</text>
<text x="110.7" y="188.9">2</text>
<text x="167.7" y="188.9">3</text>
<text x="224.8" y="188.9">4</text>
</g>
<g font-size="1.8" fill="#000080">
<text x="152.7" y="49.4">IC烧录点2</text>
<text x="213.2" y="48.3">24M</text>
<text x="237.1" y="48.3">BT_ANT1</text>
<text x="214.2" y="56.4">Y2</text>
<text x="149.3" y="65.4">102</text>
<text x="230" y="63.9">C19</text>
<text x="233.9" y="64.3">12P</text>
<text x="139.1" y="70.9">C？1</text>
<text x="144.1" y="71.1">24P</text>
<text x="149.3" y="68.9">C？2</text>
<text x="219.8" y="68.3">C15</text>
<text x="224" y="68.1">105</text>
<text x="139.5" y="75.1">L2</text>
<text x="142.9" y="75.1">100NH</text>
<text x="156.4" y="75.9">C1</text>
<text x="157" y="72.1">C2 105</text>
<text x="160.4" y="76.3">105</text>
<text x="192.4" y="72.3">U4</text>
<text x="220" y="72.1">C16 105</text>
<text x="155.4" y="82.9">C17</text>
<text x="160.4" y="82.3">105</text>
<text x="202.1" y="94.4">R1410K</text>
<text x="198.3" y="99.2">U5</text>
<text x="202.3" y="99.2">80028B</text>
<text x="234.1" y="100.2">SPk1</text>
<text x="48.9" y="106.8">R7</text>
<text x="55.5" y="106.8">4R7</text>
<text x="83.1" y="107.9">TF1</text>
<text x="135.7" y="103.2">USB2</text>
<text x="185.3" y="103.8">C18</text>
<text x="188.2" y="104.2">105</text>
<text x="234.5" y="103.4">+</text>
<text x="234.7" y="106.2">-</text>
<text x="201.1" y="112.3">R9</text>
<text x="204.1" y="111.9">51K</text>
<text x="222.6" y="111.6">C20</text>
<text x="222.6" y="113.2">106</text>
<text x="53.9" y="119.7">R16 3k</text>
<text x="192.2" y="118.4">R1510K</text>
<text x="200.2" y="118.8">C21</text>
<text x="203.1" y="119.1">104</text>
<text x="51.1" y="135.3">R？522K</text>
<text x="132" y="136.5">R17</text>
<text x="135.9" y="136.3">1K</text>
<text x="139.7" y="136.1">D3</text>
<text x="145.6" y="136.6">BLED</text>
<text x="213.6" y="136.5">电源开关</text>
<text x="49.3" y="140">R1</text>
<text x="57.2" y="140">0R</text>
<text x="71.4" y="140">K11</text>
<text x="132" y="141.5">R18</text>
<text x="135.9" y="141.3">1K</text>
<text x="139.7" y="141.1">D4</text>
<text x="145.6" y="141.6">RLED</text>
<text x="199.6" y="139.4">R20</text>
<text x="203.5" y="139.3">100R</text>
<text x="226" y="140.9">BT1</text>
<text x="49.3" y="144.1">R2</text>
<text x="49.3" y="148.1">R3</text>
<text x="57.2" y="144.1">3K</text>
<text x="57.2" y="148.1">6.2K</text>
<text x="71.4" y="144.1">K12</text>
<text x="71.4" y="148.1">K13</text>
<text x="133.9" y="148.4">R1910k</text>
<text x="199.6" y="144.4">R21</text>
<text x="204.5" y="144.3">0R</text>
<text x="49.3" y="152.1">R4</text>
<text x="57.2" y="152.1">9.1K</text>
<text x="71.4" y="152.1">K14</text>
<text x="119.2" y="154.3">R22</text>
<text x="123.8" y="154.3">6k2</text>
<text x="140.7" y="150">U6</text>
<text x="49.3" y="156">R5</text>
<text x="49.3" y="160">R6</text>
<text x="57.2" y="156">15K</text>
<text x="57.2" y="160">24K</text>
<text x="71.4" y="156">K15</text>
<text x="71.4" y="160">K16</text>
<text x="135.7" y="160.6">LP4054B</text>
<text x="150" y="161.4">C23</text>
<text x="203.9" y="158.6">R23 6K8</text>
<text x="49.3" y="164">R8</text>
<text x="49.3" y="168">R10</text>
<text x="57.2" y="164">33K</text>
<text x="57.2" y="168">51K</text>
<text x="71.4" y="164">K17</text>
<text x="71.4" y="168">K18</text>
<text x="128.2" y="162.4">C22</text>
<text x="128.2" y="164">105</text>
<text x="150" y="163">106</text>
<text x="202.5" y="167.4">C24</text>
<text x="207.1" y="167.4">104</text>
<text x="49.3" y="172">R11</text>
<text x="57.2" y="172">100K</text>
<text x="71.4" y="172">K19</text>
<text x="49.3" y="175.9">R12</text>
<text x="57.2" y="175.9">220K</text>
<text x="71.4" y="175.9">K20</text>
<text x="227.5" y="175.9">MIC1</text>
</g>
<g font-size="1.8" fill="#f00">
<text x="165.5" y="52.3">晶振要求：稳定性、一致性要好，频偏偏差：±10PPM以内</text>
<text x="196.5" y="132.7">放电电阻，请用上</text>
<text x="106.9" y="141.1">充电电流调这个电阻</text>
<text x="183.4" y="151">GND、AGND在电源入口处短接在一起！</text>
<text x="204.3" y="170.9">咪头用负38bb</text>
</g>
<g font-size="1.8" fill="#800000">
<text x="163.6" y="60.4">MUTE</text>
<text x="183.4" y="95.2">MUTE</text>
<text x="52.2" y="132.1">1、如果不用按键，一定要接R7电阻</text>
<text x="77.1" y="140">播放/暂停</text>
<text x="77.1" y="144.1">上一曲/快退</text>
<text x="77.1" y="148.1">下一曲/快进</text>
<text x="125.8" y="146">5V_IN</text>
<text x="77.1" y="152.1">音量-</text>
<text x="77.1" y="156">音量+</text>
<text x="77.1" y="160">切换模式</text>
<text x="77.1" y="164">上一曲/音量-</text>
<text x="77.1" y="168">下一曲/音量+</text>
<text x="77.1" y="172">切换EQ</text>
<text x="77.1" y="175.9">切换播放模式</text>
</g>
<text font-size="1.6" fill="#800000" x="141.7" y="57.4">BT_VCC</text>
<g font-size="1.6" fill="#000080">
<text x="103.7" y="154.1">USB3</text>
<text x="103.7" y="167.8">USB1</text>
</g>
<g font-size="1.4" fill="#800000">
<text x="141.7" y="53.5">USB_DP</text>
<text x="218.2" y="48.5">BTOSCI</text>
<text x="141.7" y="55.5">USB_DM</text>
<text x="163.6" y="58.5">PP_LED</text>
<text x="218.2" y="58.5">BTOSCI</text>
<text x="218.2" y="54.5">BTOSCO</text>
<text x="146.6" y="62.5">FM_ANT</text>
<text x="163.6" y="64.4">USB_DP</text>
<text x="163.6" y="62.5">USB_DM</text>
<text x="218.2" y="60.5">BTOSCO</text>
<text x="218.2" y="62.5">GND</text>
<text x="163.6" y="70.5">DACL+R</text>
<text x="163.6" y="66.5">MIC</text>
<text x="163.6" y="68.5">AUX_L+R</text>
<text x="216.2" y="70.5">BT_VCC</text>
<text x="163.6" y="72.5">DACVDD</text>
<text x="217.2" y="74.4">ADK_KEY</text>
<text x="217.2" y="76.5">SD_DAT</text>
<text x="162.6" y="80.4">VCC3V3</text>
<text x="217.2" y="80.4">SD_CLK</text>
<text x="217.2" y="78.4">SD_CMD</text>
<text x="43.3" y="107.4">VCC3V3</text>
<text x="57.2" y="105.3">SD_CMD</text>
<text x="116.8" y="107.4">USB_DM</text>
<text x="116.8" y="105.3">BT_VCC</text>
<text x="217.2" y="105.3">BT_VCC</text>
<text x="57.2" y="109.3">SD_CLK</text>
<text x="57.2" y="113.3">SD_DAT</text>
<text x="116.8" y="109.3">USB_DP</text>
<text x="47.3" y="117.3">SD_CLK</text>
<text x="208.3" y="119.3">DACL+R</text>
<text x="59.2" y="136.2">VCC3V3</text>
<text x="126.7" y="137.2">PP_LED</text>
<text x="37.3" y="140.2">ADK_KEY</text>
<text x="214.2" y="142.2">VBAT</text>
<text x="223.2" y="138.3">BT_VCC</text>
<text x="148.7" y="156.2">VBAT</text>
<text x="196.3" y="160.2">DACVDD</text>
<text x="198.3" y="165.1">MIC</text>
</g>
</svg>
